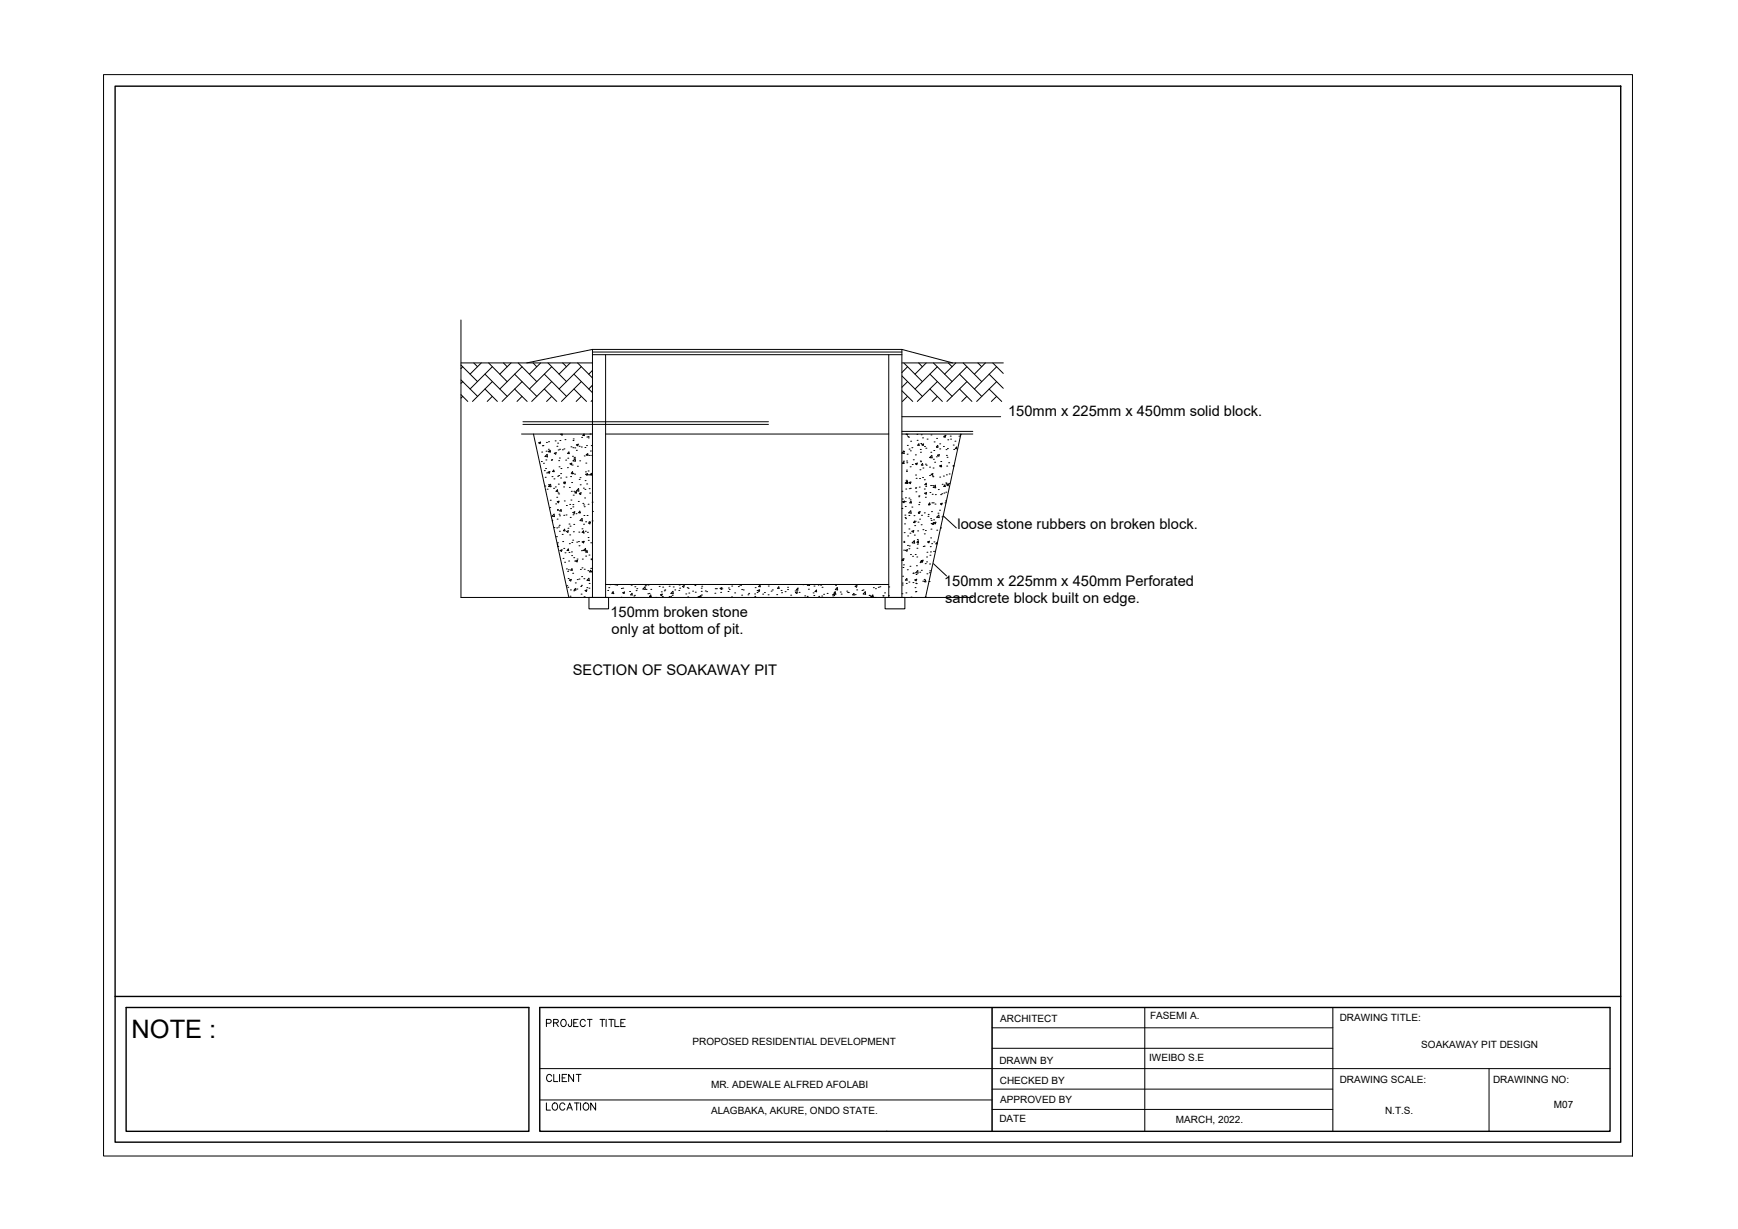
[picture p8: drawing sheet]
<svg xmlns="http://www.w3.org/2000/svg" width="420mm" height="297mm" viewBox="0 0 420 297" stroke-linecap="round" stroke-linejoin="round" font-family="sans-serif">
<!-- layer: G-ANNO-TTLB -->
<g fill="none" stroke="#000" stroke-width=".24">
<path d="M130.5 258.3h258.7M132.1 247.3l1-.1 .1-.2v-.5l-1.1-.1v1.7M133.8 247.2l1-.1 .2-.2-.1-.4-1.1-.1v1.7M134.4 247.2l.6 .9M135.9 246.5a.81 .81 0 0 1 1 .7 .81 .81 0 0 1-1 .8l-.3-.5v-.4zM138.2 246.4l-.1 1.5-.4 .2-.3-.6M138.7 247.2h.6M139.8 246.4h-1.1v1.7h1.1M141.5 246.8a.63 .63 0 0 0-.7-.4 .63 .63 0 0 0-.5 .7v.4a.63 .63 0 0 0 .5 .6 .63 .63 0 0 0 .7-.4M142 246.4h1.1M142.6 246.4v1.7M145 246.4h1.2"/>
<path d="M145.6 246.4v1.7M146.5 246.4v1.7M147.2 246.4h1.2M147.8 246.4v1.7M148.6 246.4v1.7h1.1M150.1 247.2h.6M151.1 246.4h-1v1.7h1M239.8 243.5v29.9M239.8 253.4h82.4M239.8 248.4h82.4M130.5 265.9h109.3M239.8 268.1h82.4"/>
<path d="M239.8 263.2h82.4"/>
</g>
<!-- layer: G-ANNO-TTLB-THIN -->
<path d="M25 18h369.6v261.4h-369.6zM239.8 243.5v29.9M276.7 243.5v29.9M322.2 243.5v29.9M360 258.3v15.1" fill="none" stroke="#000" stroke-width=".24"/>
<!-- layer: G-ANNO-TTLB-MEDM -->
<path d="M27.8 20.8h364v255.3h-364zM27.8 240.8h364M30.5 243.5h97.4v29.9h-97.4zM130.5 243.5h258.7v29.9h-258.7z" fill="none" stroke="#000" stroke-width=".34"/>
<!-- layer: wall 2 -->
<g fill="none" stroke="#000" stroke-width=".24">
<path d="M111.4 77.3v67.1h123.8M111.4 95.4l1.7 1.6M111.4 91.8l4.1 4M111.4 88.2l4.1 4M111.4 87.7h31.8M111.9 88.6l-.5 .5M111.9 92.2l-.5 .5M111.9 95.8l-.5 .4M114.5 87.7l1 .9M116.3 87.7l-2.7 2.7M117.2 94l3 3M117.2 90.4l5.4 5.4"/>
<path d="M118.1 87.7l4.5 4.5M119 88.6l-5.4 5.4M119 92.2l-4.8 4.8M119 95.8l-1.2 1.2M121.7 87.7l.9 .9M123.5 87.7l-2.7 2.7M124.4 94l3 3M124.4 90.4l5.4 5.4M125.3 87.7l4.5 4.5M126.2 88.6l-5.4 5.4M126.2 92.2l-4.8 4.8M126.2 95.8l-1.2 1.2"/>
<path d="M128.9 87.7l.9 .9M130.7 87.7l-2.7 2.7M131.6 94l3 3M131.6 90.4l5.4 5.4M132.5 87.7l4.5 4.5M133.4 88.6l-5.4 5.4M133.4 92.2l-4.9 4.8M133.4 95.8l-1.3 1.2M136 87.7l1 .9M137.9 87.7l-2.8 2.7M138.7 94l3.1 3M138.7 90.4l4.5 4.5"/>
<path d="M139.6 87.7l3.6 3.7M140.5 88.6l-5.4 5.4M140.5 92.2l-4.8 4.8M140.5 95.8l-1.2 1.2M143.2 89.5l-.9 .9M143.2 93.1l-.9 .9M143.2 96.7l-.3 .3M143.2 84.5v59.9M143.2 85.7h74.8M143.2 85.1h74.8M143.2 84.5h74.8M143.2 84.5l-15.8 3.2"/>
<path d="M146.4 85.7v58.7M214.9 85.7v58.7M218 94.4l2.7 2.6M218 90.8l5 5M218 84.5v59.9M218 87.7h24.5M218 84.5l12.3 3.2M218.5 87.7l4.5 4.5M219.4 88.6l-1.4 1.4M219.4 92.2l-1.4 1.4M219.4 95.8l-1.2 1.2M222.1 87.7l.9 .9"/>
<path d="M223.9 87.7l-2.7 2.7M224.8 94l3 3M224.8 90.4l5.4 5.4M225.7 87.7l4.5 4.5M226.6 88.6l-5.4 5.4M226.6 92.2l-4.8 4.8M226.6 95.8l-1.2 1.2M229.2 87.7l1 .9M231.1 87.7l-2.7 2.7M232 94l3 3M232 90.4l5.3 5.4M232.8 87.7l4.5 4.5"/>
<path d="M233.7 88.6l-5.3 5.4M233.7 92.2l-4.8 4.8M233.7 95.8l-1.2 1.2M236.4 87.7l.9 .9M238.2 87.7l-2.6 2.7M239.1 94l3.1 3M239.1 90.4l3.4 3.5M240 87.7l2.5 2.6M240.9 88.6l-5.3 5.4M240.9 92.2l-4.8 4.8M240.9 95.8l-1.2 1.2M126.1 104.9h17.1"/>
<path d="M126.4 102.6h59.4M126.4 101.9h59.4M129 104.9l8.5 39.5M130.7 106.8l-.5 .2 .3 .2 .2-.4M130.9 111.5h.1M131 109.3h.1M131.1 107.7h.1M131.2 107.7h.1M131.4 112h.1M131.6 113.7h.1M131.7 117.5h.1M131.8 110.3l.5-.5v.6z"/>
<path d="M131.8 115.4h.1M131.9 113.2h.1M132 111.2h.1M132 109.1h.1M132.1 106.9h.1M132.1 114.3h.1M132.3 118.2h.1M132.5 109.1h.1M132.6 108.6h.1M132.6 106.8h.1M132.6 117.1h.1M132.6 117.6l.5-.5 .1 .5z"/>
<path d="M132.6 109.1h.1M132.9 114l-.4 .1 .3 .3 .1-.4M133.1 109.2h-.4l.3-.4 .1 .5M133.3 111.3h.1M133.4 111.1h.1M133.4 115.2h.1M133.8 118h.1M133.9 113.6l.1 .4h-.4zM133.9 115.7h.1M134 109.6l.5-.2-.2 .4zM134.2 106.6h.1M134.3 117.7h.1"/>
<path d="M134.6 107.9h.1M134.8 118.4l-.4 .3 .4 .1M134.8 118.4v.4M134.8 107.1h.1M134.8 115.1h.1M134.9 119.1h.1M134.9 108.8h.1M135 117h.1M135.1 114.9h.1M135.1 111.3h.1M135.1 119.4h.1M135.1 112.8h.1"/>
<path d="M135.2 110.7h.1M135.3 108.6h.1M135.4 106.5h.1M135.5 115.5h.1M135.5 114.5h.1M135.6 113.2h.1M135.7 104.9h-.1l.3 .3M135.9 108.7h.1M136 104.9l-.1 .3M136.2 117.7h.1M136.2 116.7l.5-.2-.1 .4zM136.3 108.5h.1"/>
<path d="M136.3 116.5h.1M136.6 106.3h.1M136.8 111.2h.1M136.8 115.3h.1M137.2 113h.1M137.3 110.7h.1M137.5 109.2l-.3 .4h.4v-.3M137.6 117.8h.1M137.9 115.2h.1M138 108h.1M138.1 118.7h.1M138.2 116.6h.1"/>
<path d="M138.2 114.5h.1M138.2 111.9l-.4 .2 .3 .2M138.2 112l-.1 .4M138.3 112.4h.1M138.4 110.3h.1M138.4 114l.1 .4h-.4zM138.5 108.2h.1M138.5 114.5h.1M138.5 106.5h.1M138.6 106.1h.1M138.6 119.7h.1M138.7 110.7h.1"/>
<path d="M138.7 118.7h.1M138.9 110.5h.1M138.9 114.6h.1M139 108.2h.1M139.1 111.5l-.6-.1 .5-.5 .1 .6M139.3 118.8l.1 .4-.4-.1zM139.3 108.8h.1M139.3 107.5l.5-.1-.1 .3zM139.6 112.7h.1M139.9 118.1v.6l-.5-.1zM140 107.9h.1M140 115.9h.1"/>
<path d="M140.1 119.3l.4-.2-.2 .4zM140.1 111.4h.1M140.2 119.5h.1M140.2 115.4h.1M140.3 117.2h.1M140.5 108h.1M140.6 105.7h.1M141 118h.1M141.2 104.9l.1 .4-.4-.1zM141.2 110.2h.1M141.4 118.3h.1M141.4 108.2h.1"/>
<path d="M141.4 116.2h.1M141.5 114h.1M141.6 111.9h.1M141.7 109.8h.1M141.8 107.7h.1M141.8 117h.1M141.9 105.6h.1M141.9 114.7h.1M142 114.5l-.4 .1 .3 .3M142 114.5l-.1 .4M142.2 105.5h.1M142.2 113.8h.1"/>
<path d="M142.2 110h-.4l.3-.4 .1 .5M142.2 105.8h.1M142.3 114.8h.1M142.4 118.1h.1M142.5 110.1h.1M142.6 119.2h.1M142.6 104.9h.1M142.7 109h.1M142.9 107.7h.1M143 114.4v.4h-.4zM143.2 110l-.1 .1 .1 .1M146.4 104.9h68.5"/>
<path d="M218 118.7h.1M218 104.9h17.2M218 104.3h17.2M218 100.7h23.9M218.4 111.5h.1M218.5 109.1h.1M218.5 112h-.3l.3-.4v.5M218.6 109.6l-.6-.1 .5-.5 .1 .6M218.8 116.8l.5-.6 .1 .6zM219 118.2h.1M219 116.1h.1M219.1 114h.1"/>
<path d="M219.1 113.6h.1M219.2 111.4h.1M219.2 104.9h-.2l.4 .3 .1-.3M219.2 111.8h.1M219.3 109.8h.1M219.3 107.7h.1M219.3 116.4l.1 .4h-.4zM219.4 105.5h.1M219.6 105.7h.1M219.8 108.5h.1M219.8 116.6h.1M219.8 118.1h.1"/>
<path d="M220 112.8h.1M220.1 109h.1M220.1 118h.1M220.1 106.6h.1M220.2 116.5l-.4 .2 .3 .2M220.2 116.5l-.1 .4M220.4 108.2h.1M220.5 112.3h.1M220.8 111.1h.1M221.3 109.9h.1M221.3 118h.1M221.3 112.1l.5-.2-.2 .4z"/>
<path d="M221.3 114.8h.1M221.4 117.9h.1M221.4 118.9h.1M221.5 115.6h.1M221.7 105h.1M221.7 106.4h.1M222.1 119.8h.1M222.1 107.3l.1 .4-.4-.1zM222.2 117.7h.1M222.3 115.7h.1M222.4 113.5h.1M222.5 111.4h.1"/>
<path d="M222.5 108.6h.1M222.5 109.3h.1M222.6 111.6h.1M222.6 107.2h.1M222.7 105.1h.1M222.9 107.5l.4-.2-.1 .4zM223 115.4h.1M223 105.8h.1M223 112l-.3 .4h.4l-.1-.3M223.1 113.1h.1M223.4 118.2h.1M223.4 116h.1"/>
<path d="M223.5 107.9h.1M223.7 112.2h.1M223.8 117.6h.1M223.8 108.3h.1M223.9 119.4l-.4-.2 .5-.2-.1 .5M223.9 112.4h.1M224 117.2l-.4-.1 .3-.3 .1 .4M224.1 106.1h.1M224.7 112.9h.1M224.7 114.9h.1M224.8 110.6l.5-.5 .1 .6zM224.8 110.6h.1"/>
<path d="M224.8 119h.1M225 117.3h.1M225 109.3h.1M225.1 105.1h.1M225.1 114.6l.4-.1-.1 .4zM225.4 119.5h.1M225.4 117.3h.1M225.4 115.1h.1M225.5 115.2h.1M225.6 113.1h.1M225.7 111h.1M225.7 108.9h.1"/>
<path d="M225.8 106.8h.1M225.9 111.7h.1M226.1 119.5h.1M226.1 117.3l-.5 .5 .6 .1-.1-.6M226.4 110.4h.1M226.4 106h.1M226.5 108.1h.1M226.7 107.7l-.3 .3h.4l-.1-.3M226.8 118.3h.1M227 110.2l-.4-.2 .5-.1-.1 .4M227.1 112.6h.1M227.2 108.5h.1"/>
<path d="M227.2 107.3h.1M227.2 115.3h.1M227.3 112.6h.1M227.4 119.5h.1M227.4 111.5h.1M227.6 112.4v.4h-.3zM227.7 119.3h.1M227.8 117.1h.1M228.1 107.9h.1M228.1 115.1h.1M228.1 105.6h.1M228.2 119.2h.1"/>
<path d="M228.2 105.5l.4-.2-.1 .4zM228.4 105.2h.1M228.4 117.2l-.3 .4h.4l-.1-.4M228.7 119h.1M228.7 116.7h.1M228.7 108.7h.1M228.7 116.9h.1M228.8 114.8h.1M228.8 110.1h.1M228.9 112.6h.1M229 110.5h.1M229 108.4h.1"/>
<path d="M229.1 106.3h.1M229.2 117.4l-.3-.2 .4-.2-.1 .4M229.3 111.8h.1M229.4 116.8h.1M229.5 114.6h.1M229.7 105.4h.1M229.8 106.1h.1M230.4 107.6h.1M230.6 108.6h.1M230.6 112.5l-.2 .1 .2 .1M230.9 106.6h.1M231.3 108.5l-.4-.1 .3-.4 .1 .5"/>
<path d="M231.8 105.4h.1M232.1 105.1h.1M232.3 104.9l-8.6 39.5M132.9 122.7h.1M133 120.9h.1M133.5 125.8l.1-.1-.1 .3M133.9 127.5h.1M134 124.2l-.6 .6h.6M134 124.3v.6M134.3 121.8h.1M134.5 129.7h.1M134.6 127.6h.1"/>
<path d="M134.6 120.2h.1M134.7 125.5h.1M134.7 131.5l.1 .6M134.8 123.4h.1M134.8 123.1h.1M134.8 131.2h.1M134.8 121.2h.1M134.8 132.1h.1M135 127.4h.1M135.1 124.3h.1M135.1 121.1l-.4 .2 .3 .2M135.1 121.2l-.1 .3"/>
<path d="M135.2 127h.1M135.2 128.4h.1M135.3 124.7h.1M135.4 133.1l.5-.2-.2 .4zM135.7 123.5h-.4l.3-.4 .1 .5M135.9 129.2h.1M136 130.9h.1M136.1 135h.1M136.3 124.5h.1M136.3 132.5h.1M136.4 121.1h.1M136.5 135.9h.1"/>
<path d="M136.5 127.9l-.3 .4h.4l-.1-.4M136.6 133.6h.1M136.8 124.5h.1M136.9 122.2h.1M136.9 137.5h.1M137.2 138.1h.1M137.3 127.7h.1M137.3 139.8h.1M137.4 137.7h.1M137.4 132.7l.1 .4h-.4zM137.4 128.3l-.4 .1 .3 .3 .1-.4M137.5 135.6h.1"/>
<path d="M137.6 133.5h.1M137.6 126.7h.1M137.6 131.4h.1M137.7 129.3h.1M137.7 121.9h.1M137.8 127.2h.1M137.9 125.1h.1M137.9 122.9h.1M138 120.9h.1M138.1 133.4h.1M138.2 134.3h.1M138.2 131.1h.1"/>
<path d="M138.3 137.5v.3h-.3zM138.4 130.6h.1M138.4 138.6h.1M138.5 122h.1M138.5 122.5h.1M138.5 123.9l.5-.2-.2 .4zM138.5 124.4h.1M138.6 128.5h.1M138.7 126.7h.1M138.7 134.8h.1M138.9 135.6h.1M139.2 135.6l.4-.2-.1 .4z"/>
<path d="M139.2 124.2h.1M139.4 131h.1M139.5 135.1h.1M139.8 121.2h.1M139.8 130.9h.1M139.9 128.6h.1M140 131.9h.1M140 140h.1M140 123.9h.1M140.2 123.5l-.3 .4 .4 .1-.1-.4M140.3 137.6h.1M140.6 133.1h.1"/>
<path d="M140.6 139.4h.1M140.7 137.2h.1M140.7 127.8h.1M140.7 125.3l-.5 .5 .6 .1M140.7 125.3l.1 .6M140.8 135.1h.1M140.9 133h.1M140.9 121.7h.1M140.9 130.9h.1M141 128.8h.1M141.1 126.7h.1M141.1 122h.1"/>
<path d="M141.1 128.7h-.4l.4-.4v.4M141.2 124.6h.1M141.2 139.9h.1M141.2 130.8l-.5 .2 .4 .2 .1-.3M141.2 122.5h.1M141.2 137.6h.1M141.3 120.4h.1M141.5 128.4h.1M141.5 132.5l.1 .6h-.5zM141.6 126.1h.1M141.6 134.4h.1M141.9 124.6h.1"/>
<path d="M141.9 133.1l.1 .4-.4-.1zM142 128.7h.1M142.1 137.9h.1M142.2 121.9h.1M142.2 129.9h.1M142.2 130.6h.1M142.3 126.4l.4-.2-.1 .4zM142.4 134.2h.1M142.4 139.7l-.5 .6h.6M142.4 139.8l.1 .6M142.4 126.1h.1M142.8 137.4h.1"/>
<path d="M142.8 131.2h.1M142.9 135.1h.1M142.9 135.3h.1M142.9 138.2h-.4l.3-.4 .1 .5M143.1 125.9h.1M143.1 121.4h.1M143.2 123.6h.1M143.2 138l-.2 .1 .2 .2M218 122.9h.1M218.1 120.6h.1M218.2 139.3h.1M218.2 121.3l.5-.2-.2 .4z"/>
<path d="M218.3 137.2h.1M218.3 135l-.3 .4 .4 .1-.1-.4M218.4 135.1h.1M218.4 136.5h.1M218.5 133h.1M218.5 130.9h.1M218.5 131.1h.1M218.6 128.7h.1M218.7 126.6h.1M218.8 124.5h.1M218.8 125.1h.1M218.8 122.4h.1"/>
<path d="M218.8 121.2h.1M218.9 120.3h.1M218.9 125.3h.1M219.3 137.7h.1M219.3 132.8l-.4 .2 .3 .2M219.4 131.8h.1M219.4 132.8l-.1 .4M219.4 129.5h.1M219.7 120.4h.1M219.7 127.8h.1M219.7 124.6h.1M219.7 132.6h.1"/>
<path d="M219.8 132h.1M220 128.9h.1M220 136.9h.1M220 120.8h.1M220.1 134h.1M220.3 124h-.6l.5-.6 .1 .7M220.3 121.5h-.4l.3-.3 .1 .4M220.4 122.6h.1M220.4 128.4l.5-.2-.1 .5zM220.6 134.5h.1M220.7 138.6h.1M220.8 138.5h.1"/>
<path d="M221 124.6h.1M221 129.3h.1M221.1 131.3l-.6-.1 .5-.5 .1 .6M221.1 127h.1M221.2 126.3h-.4l.3-.4 .1 .4M221.2 126h.1M221.2 134h.1M221.5 138.9h.1M221.5 136.7h.1M221.6 140l-.4 .2 .3 .2 .1-.4M221.6 134.6h.1M221.7 132.5h.1"/>
<path d="M221.8 130.4h.1M221.8 131.5h.1M221.8 128.3h.1M221.8 131.2h.1M221.9 137.9l-.5 .5 .5 .1v-.6M221.9 126.2h.1M222 130.7l-.3 .4h.4l-.1-.4M222 124.1h.1M222 123.8l.4-.1-.1 .3zM222.1 122h.1M222.1 120.1h.1M222.2 121.4h.1"/>
<path d="M222.3 125.5h.1M222.3 138.3h.1M222.4 136h.1M222.7 126.8h.1M222.7 137.8h.1M222.8 124.5h.1M222.9 135.5v.3h-.3zM223.1 128h.1M223.2 135.4l-.5 .2 .3 .2M223.2 135.4l-.2 .4M223.2 132.1h.1M223.4 132h.1"/>
<path d="M223.4 129h.1M223.4 124h.1M223.7 136.2h.1M223.7 120.2h.1M223.7 128.2h.1M224 135.8h.1M224 134.6h.1M224.1 133.5h.1M224.1 138.7h.1M224.3 131l.4-.2-.1 .4zM224.3 124.8h.1M224.4 124.3h.1"/>
<path d="M224.5 122h.1M224.7 138.4h.1M224.7 136.3h.1M224.8 138h.1M224.8 121.5l-.3 .4 .3 .1v-.4M224.8 134.2h.1M224.9 132.1h.1M224.9 133.4h.1M225 130h.1M225 125.3h.1M225.1 127.9h.1M225.1 125.8h.1"/>
<path d="M225.1 126.5h.1M225.2 123.7h.1M225.2 131.4h.1M225.3 121.5h.1M225.6 121.5h.1M225.7 136.2l3.1 3M225.7 133.3h.1M225.7 125.6h.1M225.7 126.7h-.3l.3-.4v.4M225.8 131h.1M226 121.8h.1M226.2 126.2l-.4 .2 .3 .2"/>
<path d="M226.2 126.2l-.1 .4M226.5 128.1h.1M226.6 131.4l-.1-.3-.3 .3 .3 .1M226.8 124h.1M227 125.1l-.5-.1 .5-.5v.6M227.1 123.3h.1M227.3 121.8l.5-.2-.2 .4zM227.4 127.6h.1M227.7 124.9h.1M228 124.7l3.2 2.9M228.4 121.5h.1M228.6 121.1h.1"/>
<path d="M137 141.6h.1M137.3 141.9h.1M137.6 140.2l.5-.2-.1 .4zM137.8 144.1h.1M137.9 142.6h.1M138.7 142.8h.1M139.1 140.9h.1M139.1 142.2l-.3 .4h.4v-.4M139.5 142.4h.1M139.5 140.1h.1M140.4 141.7h.1M140.5 143.6h.1"/>
<path d="M140.6 141.5h.1M141.2 144.2h.1M141.4 142.7l.5-.1-.2 .4zM141.9 142h.1M142.4 142.2h.1M142.4 144.4h4.7v2.8h-4.7zM142.4 141h.1M146.4 141.3h68.5M146.9 142.7h.1M147.2 142h.1M147.5 141.3h.1M148.2 143.5h.1"/>
<path d="M148.3 143.4h-.4l.3-.4 .1 .4M148.7 141.3l.5 .1v-.1M149.2 141.3h.1M150.1 144.4h.1M150.2 142.2h.1M150.6 142.2h.1M150.6 143.3l.4-.2-.2 .4zM152.2 143h.1M152.6 141.4h.1M152.8 143.4l-.3 .4h.3v-.4M153.2 144.1h.1M153.4 143.9h.1"/>
<path d="M153.5 141.8h.1M153.8 142.7h.1M153.9 142.3h.1M155.4 142.4l.5-.5 .1 .6zM155.9 141.3l.3 .1 .1-.1M156 141.6h.1M156.2 142.5h.1M156.6 143.5h.1M156.6 141.4h.1M156.9 143.4h.1M157.3 142.5h.1M157.3 143.8l.1 .4-.4-.1z"/>
<path d="M158.5 144.4h.1M159.4 141.7h.1M159.7 143.8l.4-.2-.2 .4zM159.9 143h.1M160.1 144.2h.1M160.2 141.9h.1M160.6 142.8h.1M160.7 142.6h.1M161.8 141.7h.1M161.9 144.2l-.2 .2M161.9 144.2v.2M162.1 144.2h.1"/>
<path d="M162.5 143.9h.1M162.7 142.9l-.5 .5 .5 .1v-.6M162.7 141.9h.1M163.1 142.6h.1M164.1 142.7h.1M164.2 141.4h.1M164.3 142.2h.1M165 141.7l.4-.2-.1 .4zM165.8 143.6h.1M166.1 142h.1M166.3 144.3h.1M166.3 142.2h.1"/>
<path d="M166.5 143.3h.1M167.4 142.9h.1M168 141.5h.1M168.1 143.1h.1M169.1 144.4l.1-.3-.4 .2 .2 .1 .4-.5 .1 .5M169.5 142.2h.1M169.5 142.9h.1M169.6 143.8h.1M169.6 141.7h.1M170.5 142.8h.1M170.8 143h.1M172.8 143.4h.1"/>
<path d="M172.9 141.3h.1M172.9 142.3h.1M173.2 142.3h.1M174.2 143.2h.1M174.5 142.3h.1M174.5 142l-.4 .2 .3 .3 .1-.4M176 143h.1M176.1 142.1h.1M176.3 142.5h.1M176.8 144.3h.1M176.9 141.6h.1M177.6 143.3h.1"/>
<path d="M178.5 141.8h.1M179 141.3l-.1 .1h.4l-.1-.1M179.3 142.5h.1M179.3 143.8h.1M179.7 142.6h.1M180.8 143.8h.1M181 143.4h.1M182.4 143.6h.1M182.5 144.1h.1M182.5 141.3h.1M182.6 142h.1M183 142.7h.1"/>
<path d="M183 143.2h.1M183.6 142.5l-.4 .2 .3 .3M183.7 142.6l-.2 .4M183.7 141.4l.1 .4h-.4zM184.4 143.6h.1M184.8 143.2h.1M185.7 143.8h.1M185.7 141.6h.1M186.4 142.9h.1M186.7 142.6h.1M187.8 143.7h.1M188.4 142.2h-.4l.3-.4 .1 .4"/>
<path d="M188.8 142.7h.1M188.9 143.3h.1M189.8 143h.1M190.4 142.5h.1M190.4 141.9h.1M191.1 143.8h.1M192.2 142.8h.1M192.8 143l-.5 .2 .3 .2M192.8 143.1l-.2 .4M192.8 142.2h.1M192.8 142.2l-.3 .4h.4l-.1-.4M193.2 143.2h.1"/>
<path d="M194.1 141.3h.1M194.5 144h.1M195.1 144.1h.1M195.3 141.3l-.1 .1 .5 .1v-.2M195.4 142.4h.1M196.6 143.3h.1M196.7 143.9h.1M196.8 141.6h.1M197.4 143h-.4l.4-.4v.4M197.7 141.3l.2 .1 .1-.1M197.9 144.1h.1M198.4 141.4h.1"/>
<path d="M198.6 144.1h.1M198.7 141.9h.1M199.1 143.6h.1M200 143.4h.1M201.2 143.8h.1M201.3 144.3h.1M201.9 143.6l-.5 .1 .3 .2 .2-.3M201.9 143.6h.1M201.9 143l-.3 .4h.4M201.9 143l.1 .4M202 141.5h.1M202.4 142l.1 .6-.6-.1z"/>
<path d="M203.1 143.1h.1M203.3 143.6h.1M204.7 142.9h.1M204.9 143.2h.1M205.1 143.2h.1M206.4 143.4l.1 .4h-.4zM206.7 143.7h.1M207 141.9l-.3-.2 .5-.2-.1 .4M207.1 142.6h.1M208.4 142.7h.1M208.6 142.6h.1M209.2 143l-.5 .6h.6l-.1-.6"/>
<path d="M210.1 143.9h.1M210.2 143.9h.1M210.7 144.4l-.2-.2 .5-.1-.2 .3M211 144.4h.1M211 144.2l-.3-.1 .3-.3 .1 .4M211.1 142h.1M211.6 144.4h.1M211.6 142.3h.1M212.3 141.9h.1M212.7 141.8h.1M213.4 144h.1M213.5 144h.1"/>
<path d="M213.8 143.3h.1M214 144.4h4.8v2.8h-4.8zM214.8 144h.1M214.9 141.9h.1M218 143.5h.1M218.1 141.4h.1M218.1 140.9h.1M219 143.3h.1M219.1 141h.1M219.3 140.2h-.4l.3-.4 .1 .5M219.7 140.7h.1M220.2 144.3h.1"/>
<path d="M220.7 140.8h.1M221.2 142h.1M221.3 143h.1M221.4 141h.1M221.4 143h.1M221.5 141.1h.1M223.1 140.5h.1M223.4 140h.1M223.7 144.3h.1M223.7 140.2l-.3 .4h.4l-.1-.3M224.6 140.5h.1"/>
</g>
<text font-size="6.1" x="31.8" y="250.8">NOTE :</text>
<text font-size="4.9" x="130.9" y="269.5">LOCATION</text>
<text font-size="4.4" x="130.9" y="262.5">CLIENT</text>
<g font-size="3.5">
<text x="243.7" y="100.6">150mm x 225mm x 450mm solid block.</text>
<text x="231.5" y="128">loose stone rubbers on broken block.</text>
<text x="228.2" y="141.5">150mm x 225mm x 450mm Perforated</text>
<text x="147.6" y="149">150mm broken stone</text>
<text x="228.5" y="145.8">sandcrete block built on edge.</text>
<text x="147.8" y="153.3">only at bottom of pit.</text>
<text x="138.5" y="163.2">SECTION OF SOAKAWAY PIT</text>
</g>
<g font-size="2.4">
<text x="241.8" y="247">ARCHITECT</text>
<text x="278" y="246.3">FASEMI A.</text>
<text x="323.9" y="246.8">DRAWING TITLE:</text>
<text x="167.4" y="252.6">PROPOSED RESIDENTIAL DEVELOPMENT</text>
<text x="241.6" y="257.2">DRAWN BY</text>
<text x="277.8" y="256.5">IWEIBO S.E</text>
<text x="343.6" y="253.3">SOAKAWAY PIT DESIGN</text>
<text x="171.9" y="262.9">MR. ADEWALE ALFRED AFOLABI</text>
<text x="241.7" y="261.9">CHECKED BY</text>
<text x="323.9" y="261.7">DRAWING SCALE:</text>
<text x="360.9" y="261.7">DRAWINNG NO:</text>
<text x="171.9" y="269.2">ALAGBAKA, AKURE, ONDO STATE.</text>
<text x="241.8" y="266.5">APPROVED BY</text>
<text x="334.8" y="269.3">N.T.S.</text>
<text x="375.6" y="267.9">M07</text>
<text x="241.6" y="271.2">DATE</text>
<text x="284.3" y="271.4">MARCH, 2022.</text>
</g>
</svg>
